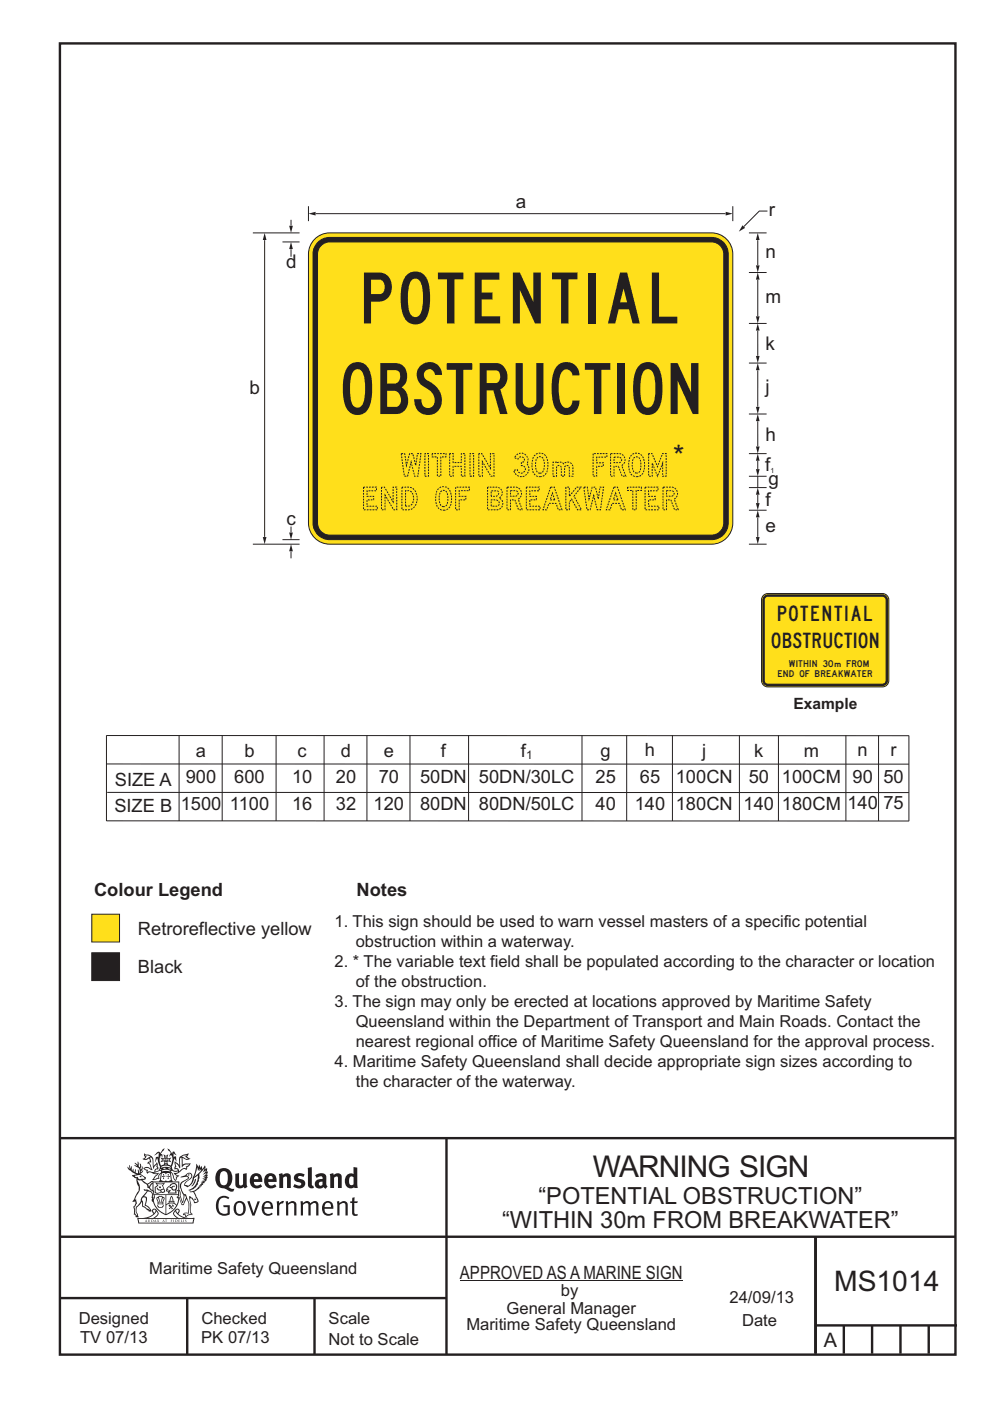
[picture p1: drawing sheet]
<svg xmlns="http://www.w3.org/2000/svg" width="210mm" height="297mm" viewBox="0 0 210 297" stroke-linecap="round" stroke-linejoin="round" font-family="sans-serif">
<g fill="none" stroke="#231f20" stroke-width=".51">
<path d="M12.7 9.2h190v278h-190zM12.7 241.3h189.9M94.7 241.4v45.8M12.7 275.2h82M12.7 262.2h190.1M39.7 275.2v12M66.7 275.2v12M173 262.2v24.8M173 281h30M179 281v6M185 281v6M191 281v6"/>
<path d="M197 281v6"/>
</g>
<g fill="#231f20">
<path d="M47 248.5a2.55 2.55 0 0 0 0 2.7l.3 .1a.81 .81 0 0 0 1-.9v-.6a1.04 1.04 0 0 0-1.1-1.5zM46.3 248.1a1.82 1.82 0 0 1 2.1-.2 1.82 1.82 0 0 1 .9 1.9 2.29 2.29 0 0 1-.8 1.9l.7 .3h.5l-.2 .6a2.87 2.87 0 0 1-2-.7 2.12 2.12 0 0 1-1.7-3.1z" fill-rule="evenodd"/>
<path d="M49.9 248.9l.8-.2v2a.46 .46 0 0 0 .2 .6 .46 .46 0 0 0 .7-.2v-2.2l.7-.2v2.4l.2 .5-.6 .4-.2-.3a1.02 1.02 0 0 1-1.2 .2 1.02 1.02 0 0 1-.6-1.1z" fill-rule="evenodd"/>
<path d="M54 249.5l-.1 .5h.9a.49 .49 0 0 0-.2-.6 .49 .49 0 0 0-.6 .1zM53.4 249.2a1.34 1.34 0 0 1 1.6-.3 1.34 1.34 0 0 1 .6 1.5v.2h-1.7a.77 .77 0 0 0 .5 .8 .77 .77 0 0 0 .9-.3l.3 .4a1.59 1.59 0 0 1-2.1 .2 1.59 1.59 0 0 1-.4-2z" fill-rule="evenodd"/>
<path d="M57 249.5l-.1 .5h.9a.49 .49 0 0 0-.2-.6 .49 .49 0 0 0-.6 .1zM56.4 249.2a1.34 1.34 0 0 1 1.6-.3 1.34 1.34 0 0 1 .7 1.5v.2h-1.8a.77 .77 0 0 0 .5 .8 .77 .77 0 0 0 .9-.3l.3 .4a1.59 1.59 0 0 1-2 .2 1.59 1.59 0 0 1-.5-2z" fill-rule="evenodd"/>
<path d="M59.1 248.9l.8-.2 .1 .4a.95 .95 0 0 1 1-.3 .95 .95 0 0 1 .7 .8v2.3h-.8v-2.3a.46 .46 0 0 0-.8 .1v2.2h-.9z" fill-rule="evenodd"/>
<path d="M62.5 249.1a1.75 1.75 0 0 1 2.1-.1l-.2 .5-.6-.2a.43 .43 0 0 0-.6 .3l.4 .3a1.04 1.04 0 0 1 1.2 1.2 1.04 1.04 0 0 1-1.4 .9l-1.2-.4 .3-.6 1 .4 .4-.4a.88 .88 0 0 0-1-.5l-.4-.2-.1-.4z" fill-rule="evenodd"/>
<path d="M65.3 247.6l.8-.2 .1 3.8 .2 .2 .2 .5a.88 .88 0 0 1-1-.1 .88 .88 0 0 1-.3-1z" fill-rule="evenodd"/>
<path d="M67.8 250.6a.43 .43 0 0 0-.1 .7 .43 .43 0 0 0 .7-.1v-.7zM66.8 249.2a1.7 1.7 0 0 1 2.4 .1v1.8l.3 .4-.4 .5-.5-.3a1.03 1.03 0 0 1-1.7-.2 1.03 1.03 0 0 1 .8-1.5h.7v-.4a.8 .8 0 0 0-1.2 .1z" fill-rule="evenodd"/>
<path d="M69.9 248.9l.8-.2 .1 .4a.95 .95 0 0 1 1-.3 .95 .95 0 0 1 .7 .8v2.3h-.8v-2.3a.46 .46 0 0 0-.8 .1v2.2h-.8z" fill-rule="evenodd"/>
<path d="M74.3 249.5a1.48 1.48 0 0 0 0 1.7l.4 .1 .3-.2v-1.5l-.3-.2zM75 247.4l.8 .2 .1 4.3h-.7l-.1-.2a1.26 1.26 0 0 1-1.4 0 1.26 1.26 0 0 1-.6-1.3 1.29 1.29 0 0 1 .5-1.3 1.29 1.29 0 0 1 1.4-.2z" fill-rule="evenodd"/>
<path d="M46.4 253.9a1.72 1.72 0 0 1 2.2 0l-.2 .3a1.24 1.24 0 0 0-1.4-.1 1.24 1.24 0 0 0-.7 1.3 1.49 1.49 0 0 0 1.3 2l.7-.2v-1.3h-.9l-.1-.4h1.4v2a1.93 1.93 0 0 1-2.2-.1 1.93 1.93 0 0 1-.7-2.2l.2-.7z" fill-rule="evenodd"/>
<path d="M50.3 255.2a1.65 1.65 0 0 0 .3 2.2 .99 .99 0 0 0 1-1.5 .78 .78 0 0 0-.4-.8 .78 .78 0 0 0-.9 .1zM50 254.9a1.33 1.33 0 0 1 1.6-.1 1.33 1.33 0 0 1 .5 1.5 1.31 1.31 0 0 1-1.3 1.5 1.31 1.31 0 0 1-1.3-1.6l.1-.5z" fill-rule="evenodd"/>
<path d="M52.5 254.7l.4-.1 .9 2.6 .8-2.5h.5l-1.1 3h-.5z" fill-rule="evenodd"/>
<path d="M56.2 255.2l-.2 .7h1.4a.7 .7 0 0 0-.3-.8 .7 .7 0 0 0-.9 .1zM55.9 255a1.22 1.22 0 0 1 1.5-.2 1.22 1.22 0 0 1 .5 1.5h-1.9a.93 .93 0 0 0 .5 1 .93 .93 0 0 0 1.2-.2l.1 .3a1.43 1.43 0 0 1-1.7 .1 1.43 1.43 0 0 1-.6-1.7z" fill-rule="evenodd"/>
<path d="M58.7 254.8l.4-.2 .1 .5 .4-.3 .6-.2-.2 .6a.66 .66 0 0 0-.8 .6v1.9h-.4z" fill-rule="evenodd"/>
<path d="M60.6 254.8l.4-.2 .1 .5a.94 .94 0 0 1 1-.4 .94 .94 0 0 1 .8 .7v2.3h-.5l-.1-2.5a.81 .81 0 0 0-1.2 .3v2.2h-.4z" fill-rule="evenodd"/>
<path d="M63.7 254.7l.5-.1 .1 .5 .4-.3a.78 .78 0 0 1 1.1 .3 .9 .9 0 0 1 1-.5 .9 .9 0 0 1 .7 .8v2.3h-.4l-.1-2.5a.67 .67 0 0 0-1.1 .3v2.2h-.5v-2.4l-.4-.2-.7 .4v2.2h-.5z" fill-rule="evenodd"/>
<path d="M69 255.2l-.2 .7h1.4a.7 .7 0 0 0-.3-.8 .7 .7 0 0 0-.9 .1zM68.7 255a1.22 1.22 0 0 1 1.5-.2 1.22 1.22 0 0 1 .5 1.5h-1.9a.93 .93 0 0 0 .5 1 .93 .93 0 0 0 1.2-.2l.1 .3a1.44 1.44 0 0 1-1.7 .1 1.44 1.44 0 0 1-.6-1.7z" fill-rule="evenodd"/>
<path d="M71.4 254.8l.5-.2 .1 .5a.94 .94 0 0 1 1-.4 .94 .94 0 0 1 .7 .7v2.3h-.4l-.1-2.5a.81 .81 0 0 0-1.2 .3v2.2h-.5z" fill-rule="evenodd"/>
<path d="M74.7 254l.5-.2v.9h.7l-.1 .4h-.7l.1 2.2 .1 .1h.5l.1 .3a.75 .75 0 0 1-1.2-.6v-2h-.4v-.4h.4z" fill-rule="evenodd"/>
<path d="M30.8 244.9l1.1 .3-.9 .5h-.4l.5-.5zM31.8 245.5l.2-.1a2.44 2.44 0 0 1 .4 2l.1 .4 .7-1-.1 .6 .3 .3a.57 .57 0 0 0-.6 .8l-1-.2-.5 .2 .1-.5-.7-.2 .6-.2 1 .5 .1-.1-.6-1.3-.2-.1 .5-.1zM30.7 244.5l-.2 .4 .3 .4-.6 .4a1.04 1.04 0 0 0 1.4-.1l.2 .7h-.4l-.2 .4a.94 .94 0 0 1 .9 1.1l-.2-.1a1.16 1.16 0 0 0-1.5-.1l.3 .4 .4 .2 .1 .5 .2 .2v-.2a.94 .94 0 0 1 1.1 .2h.9l-1.2 1.2a1.13 1.13 0 0 0 1.2-.2l.4-.1-.1-.4 .5-.7a.83 .83 0 0 0-.6 1.1l-.3-.1-.7 .3 1.1-1.4-.5 .2-.5-.1 1.3-.5-.2-.2-.8 .4v-.3l.2-.2 .3 .1 .1-.3-.2-.4v-.6l-.2-.3-.6 .9v-.7a1.42 1.42 0 0 0-1.7-1.8z" fill-rule="evenodd"/>
<path d="M38.5 245.3l.5-.3 .7-.1-.6 .3 .8 .5h-.3zM38.3 245.5h.2l.1 2a1.69 1.69 0 0 1 1.5-.7l-.7 .5 .1 .5a1.1 1.1 0 0 0-1.5 .6l-.1-.5-.2-.2h-.5l.2-.4-.2-.7a1.42 1.42 0 0 1 .8 1.1l.2-.1zM37.1 246.2l.1 1-.2 .3v.5l.6-.1 .1 .2a.96 .96 0 0 1-1.1-.1l-.1 .1a1.06 1.06 0 0 0 1.3 .2v.1a.72 .72 0 0 1-1 .2l.3 .5 .6 .3-.4 .1-.1 .7-.3-.4-.3-1.1-.4-.4 .4 .9a1.54 1.54 0 0 0 .6 1.2l.2-.3a.58 .58 0 0 1 .5-.7l.1-.2h-.3l-.4-.3 .9-.5a.93 .93 0 0 1 1.1-.5l.1 .2 .2-.1 .1-.5a.99 .99 0 0 0 .7-.9l-1.3 .1-.4 .3v-1.5l.9 .4 .8-.3h-.3l-.5-.4 .4-.7-.7 .2a1.46 1.46 0 0 0-1.3 2.1v.4l-.2-.4z" fill-rule="evenodd"/>
<path d="M35.6 248.9l.2 .1-.1 .4h.3l-.3 .1v.5l-.1-.6h-.3l.3-.1z" fill-rule="evenodd"/>
<path d="M34.6 248.9l.2 .1-.1 .3 .4 .1h-.4v.6l-.1-.5-.3-.1h.3z" fill-rule="evenodd"/>
<path d="M34.3 248.8a.57 .57 0 0 1 .9 .2 .57 .57 0 0 1 .9-.2l.2 1.4-.2 .1a.57 .57 0 0 1-.9-.1 .69 .69 0 0 1-1.1 0zM34.2 248.1l-.3 2.1-.2 .4h2.9l-.1-.4-.3-2.1h-.2v.3l-.8-.1-.9 .1 .1-.3z" fill-rule="evenodd"/>
<path d="M34.2 252.4a.3 .3 0 0 0 .6 0 .3 .3 0 0 0-.6 0zM33.3 251l.3 .3-.3 .3a.79 .79 0 0 0 0 1.3l.8-.2-.1-.3a.55 .55 0 0 1-.7-.6h.1l.1 .3 .4 .1 .8-.2-.4-.7 .4-.3-.7 .1zM33 250.7l1.1 .2 .9-.2-.4 .7 .4 1.1a.56 .56 0 0 1-.8 .3l-.2 .1a.73 .73 0 0 1-.9 .1 .73 .73 0 0 1-.3-.9v-.4l.5-.4z" fill-rule="evenodd"/>
<path d="M35.6 251.9l.7-.5a.58 .58 0 0 1 1-.1 .58 .58 0 0 1-.5 .9l-.2-.3a.43 .43 0 0 1 .6-.3v-.1a.57 .57 0 0 0-.8 .2l-.2-.1-.3 .2 .4 .1a.55 .55 0 0 0 .9 .5v.5h-1.3l.3-.4-.1-.2-.6 .1 .2-.2-.2-.1zM35.4 251.8l-.1 .2a.39 .39 0 0 0 .2 .7l.3-.1-.2 .5h1.9l-.1-.8a.86 .86 0 0 0-.1-1.4 .86 .86 0 0 0-1.3 .4z" fill-rule="evenodd"/>
<path d="M36 254.8h.8v.2h-.8zM36.4 253.8l.2 .8h-.4zM36.4 253.5l-.3 .5-.1 .6h-.2v.4l-.7 .4 .1 .2a1.48 1.48 0 0 1 2.2 .1l.2-.1-.6-.5v-.5h-.2l-.1-.6z" fill-rule="evenodd"/>
<path d="M35.8 255.4l.3 .1 .2 .3 .3-.2-.2-.2a.38 .38 0 0 1 .4 .5l-.1-.2-.3 .3 .3 .2-.3 .2-.1-.3-.4 .3-.1-.2 .4-.3-.2-.1-.1 .1z" fill-rule="evenodd"/>
<path d="M34.5 254h.2v.2l-.3 .6h-.1zM33.6 255.3h.9v.2a.55 .55 0 0 1-.8 .4v-.2h-.2zM33.4 254h.2l.2 .8h-.2zM33.6 255h.8l.1 .1-.8 .1zM33.8 253.7h.5l-.2 1.1h-.2zM33.3 253.8l-.1 .3 .3 1.2a.48 .48 0 0 0-.1 .5 .48 .48 0 0 0 .4 .3l.6-.1a.49 .49 0 0 0 .2-.7l.3-1.2-.1-.3a1.42 1.42 0 0 0-1.5 0z" fill-rule="evenodd"/>
<path d="M33.6 251.6h.5l.1 .3h-.4z" fill-rule="evenodd"/>
<path d="M41.3 250.1l.3-.2-.2 .9-.6 .7h-.2l.5-.7z" fill-rule="evenodd"/>
<path d="M39.7 249l.3-.2 .5 .2a.88 .88 0 0 1-.6 1.1 1.22 1.22 0 0 0-.8 1.3l.5 .2a.72 .72 0 0 0 .9-.4l.5-.8 .2-.6 .8-.6v.3a2.85 2.85 0 0 1-2 2.8l.1 .1a2.13 2.13 0 0 0 1.9-1.5l-.1-.2a2.01 2.01 0 0 0 .3-1.8l1.2-1.3-.4 1 .7-.5-.7 1 .8-.4-.8 .8 .7-.1-.9 .5 .8-.1-.8 .4h.7l-.8 .3 .3 .2h-.4l.2 .4-.4-.1 .2 .3h-.4l.1 .3h-.1a2.16 2.16 0 0 1-2 1l.1 .2h.4a.76 .76 0 0 1 .7 .7l.5 1.2-.6 .2a1.45 1.45 0 0 0-1.2-1.3l.3 1.8-.1 1.9 .4 .2a1.07 1.07 0 0 0-1.2 .4v-.3l-.5-.2a.87 .87 0 0 1 1-.1l.1-.7a4.4 4.4 0 0 0-.6-3.1l-.1-.3h-.2a2.16 2.16 0 0 1-.7-2.2l.3-.3 1.2-.8a.55 .55 0 0 0-.4-.7zM37.8 252.4a.76 .76 0 0 1 .3 1.1l.6 1.6 .4-1.7 .2 .1a.61 .61 0 0 1-.1 .9l-.3 .9h-.2l-.7-1.6-.3 .1a1.18 1.18 0 0 0 .1-1.4zM41.8 247.5l.2 .8 .3-.6v.6l.3-.5a1.9 1.9 0 0 1-1.1 1.4l-.3 .3zM38.2 249.6l1.4-.1 .2 .1v.3l-.5 .3a1.26 1.26 0 0 0-1 1.9l.2 .7a1.84 1.84 0 0 1 .2 2l-.4-1.3a.96 .96 0 0 0-.4-1.3l-.4 .3a.78 .78 0 0 1-.1 1.3l.2 .2h.4l.4 1.1a.38 .38 0 0 0 .2 .4 .38 .38 0 0 0 .4-.1l.6-1.2a2.94 2.94 0 0 1 .3 2.5v.5l-.8-.1-.3 .4v.2l.4-.1 .1 .4 .2 .1a1.02 1.02 0 0 1 1.3-.5l-.1-.4-.3-.1 .2-1.7-.3-1.4 .1 .1a1.14 1.14 0 0 1 .7 .9 .63 .63 0 0 0 .9-.2 .63 .63 0 0 0-.2-.8l-.6-1.3 .9-.6 .2-.3 .2-.1v-.2h.3l-.1-.3h.4l-.1-.3 .5-.1-.2-.2 .5-.4 .1-.2-.3 .1 .5-.6-.3 .1 .3-.6-.4 .1 .4-.5v-.3l-.3 .2 .1-.6v-.3l-.4 .3-.1-.8-.5 .8-.2-.7-.2 .5-.3-.8-.1 .6-.5-.8-.1 1.4-.7 1.9a1.81 1.81 0 0 1-.9 1.4l-.6-.2a1.75 1.75 0 0 1 1.1-1.2 .75 .75 0 0 0 .1-1.3 .75 .75 0 0 0-1.2 .5z" fill-rule="evenodd"/>
<path d="M41.2 254.2l.3-.1 .1 .3h-.4z" fill-rule="evenodd"/>
<path d="M29.4 258.4h11.6l-.2 .8h-11.3zM31.3 258.2l.5-.1a2.48 2.48 0 0 0 1.4-1.3l.2 .6-.5 .5-.4 .3zM32.5 256.6l.3-.2 .2 .2-.3 .6zM37.2 256.8a2.65 2.65 0 0 0 1.8 1.4h-1.1l-.5-.3-.5-.5zM37.4 256.6l.2-.2 .3 .2-.3 .6zM29.2 258.2l.1 1.2h11.7l.3-1.1-.2-.1a4.1 4.1 0 0 1-3.3-.9l.3-.4-.1-.5a1.06 1.06 0 0 0-1.3 .9l.2 .4 .6 .5h-4.7l.3-.1a.84 .84 0 0 0 .6-.7 .84 .84 0 0 0-.5-.9l-.3-.2-.5 .1-.1 .5 .3 .4a4.2 4.2 0 0 1-3.4 .9z" fill-rule="evenodd"/>
<path d="M31 258.7l.1 .2h-.2zM31 258.6l-.3 .5 .4-.1 .2 .1z" fill-rule="evenodd"/>
<path d="M31.3 258.6h.2v.4a.25 .25 0 0 0 .3-.1 .25 .25 0 0 0-.1-.3h.1a.29 .29 0 0 1 0 .4 .29 .29 0 0 1-.4 0 .29 .29 0 0 1 0-.4z" fill-rule="evenodd"/>
<path d="M32.2 258.6a.22 .22 0 0 1 .3 .2 .22 .22 0 0 1-.3 .2zM32 258.6v.5a.33 .33 0 0 0 .5-.1 .33 .33 0 0 0 0-.4 .33 .33 0 0 0-.5 0z" fill-rule="evenodd"/>
<path d="M32.9 258.7l.1 .2h-.2zM32.9 258.6l-.2 .5 .3-.1 .2 .1z" fill-rule="evenodd"/>
<path d="M33.3 258.6h.2v.2l.3-.2-.2 .2 .2 .3-.3-.2-.1 .2h-.1l.2-.3z" fill-rule="evenodd"/>
<path d="M34.7 258.7l.1 .2h-.2zM34.7 258.6l-.3 .5 .4-.1 .2 .1z" fill-rule="evenodd"/>
<path d="M35 258.6h.4h-.1v.5h-.2l.1-.5z" fill-rule="evenodd"/>
<path d="M36.2 258.6h.3h-.2v.2h.2h-.2l.1 .3h-.2z" fill-rule="evenodd"/>
<path d="M36.7 258.6h.2v.5h-.2z" fill-rule="evenodd"/>
<path d="M37.3 258.6a.22 .22 0 0 1 .3 .2 .22 .22 0 0 1-.3 .2zM37.1 258.6v.5a.33 .33 0 0 0 .5-.1 .33 .33 0 0 0 0-.4 .33 .33 0 0 0-.5 0z" fill-rule="evenodd"/>
<path d="M37.8 258.6h.3h-.1v.2h.1h-.1v.2l.1 .1h-.3z" fill-rule="evenodd"/>
<path d="M38.3 258.6h.3l-.1 .4 .2 .1h-.4z" fill-rule="evenodd"/>
<path d="M38.9 258.6h.2v.5h-.2z" fill-rule="evenodd"/>
<path d="M39.3 258.6h.2l-.2 .1 .2 .2-.1 .2h-.1v-.2l.2 .1z" fill-rule="evenodd"/>
<path d="M34.2 247.4a1.51 1.51 0 0 1 2 .2 2.67 2.67 0 0 0-2.1 0zM35.7 247.6l.4 .2 .1 .2-.4-.1zM34.6 247.7l.4-.1 .2 .2h-.4zM34 247.9l.3 .1-.3 .1zM34.9 246.9l.3-.2 .2 .2zM34.9 245.7h.2v.4h-.2zM35 245.1l.2 .2 .2-.2-.1 .4h-.2zM35.1 246.3h.2l.1 .4-.2-.2-.2 .2zM35.3 245.7h.2v.4h-.2zM34.4 245.7l.3 .1v.2l-.3 .1 .2-.2zM35.7 245.8l.3-.1-.2 .2 .2 .2-.4-.1zM32.7 244.9l1-.5-.1 1-.2-.1-.4 .1-.2 1.1 .5-1 .2 .9a1.84 1.84 0 0 1 .3 1.7l.4 .1a2.48 2.48 0 0 1 2.2 .1l.2-.3-.2-.7 .7-1.7 .4 .6-.2-1-.2-.1-.2 .3v-.9l.6 .4-.6-.7h-.3l-.1 .4-.5-.8-.5-.3 .2 .4 .5 .6-.4 .7 .4-.3a2.06 2.06 0 0 1 0 2.2l-.6-.2-.1-.6 .1-.1 .8 .2-.4-.5 .4-.5-.7 .2-.2-.2 .2-.7-.5 .4-.5-.4 .2 .7-.2 .2-.7-.2 .4 .5-.4 .5 .7-.2 .2 .1-.2 .6-.5 .2a2.02 2.02 0 0 1 0-2.2l.3 .5-.1-.6-.3-.1 .8-1.2-.5 .3-.4 .7-.2-.3a.8 .8 0 0 0-.8 .5z" fill-rule="evenodd"/>
<path d="M29.2 250.1l.3 .2a.61 .61 0 0 1 .8 .3l.3 .2a.8 .8 0 0 1 .6 1l.4 .1 .5 .6a1 1 0 0 1 .5 1l-.1 .7v-.5h-.1a.96 .96 0 0 0-.8-1.3l-.3-.2h-.6l-.1-.1-.2 .1 .2 .3h.5l-1.1 1.4-.2 .9-.4 .6a1.33 1.33 0 0 0-.5 1.8l.2 .5a1.26 1.26 0 0 1-.5-1.4l-.1-.4a1.56 1.56 0 0 0 .4-1.7l-.3 .2 .2-.5a3.2 3.2 0 0 0 .7-3zM30.4 253.9h.4a2.06 2.06 0 0 1-.1 1.6l.7 .5 .4 .5-.6-.2-.8-.6-.1-.9a.51 .51 0 0 1 .1-.9zM28.6 249.3a1.52 1.52 0 0 1 2.1 .6l-1.1 .1-.2-.1-.2-.4-.4 .1zM27.5 247v.8l-.3-.4-.2 .1a3.1 3.1 0 0 0 2 1.5l-1 .1 .5 .6 .5 .1v1.1a1.84 1.84 0 0 1-.2 2.5l-.4 .9-.4 .4 .3 .1 .4-.1 .1 .4-.2 .5-.3 .2 .1 1.8 .2-.1 .2 .6h.2l.4-.1-.1-.5a1.3 1.3 0 0 1-.1-1.6l.8-1.1 .2 1.1 .6 .2 .4 .6 .2-.2 .2 .4 .5-.1a1.85 1.85 0 0 0-1.2-1.3l.1-.3a1.39 1.39 0 0 0 0-1.5h-.5l.5-.6a.66 .66 0 0 1 .9-.4 .66 .66 0 0 1 .3 .9l-.1 .4h.2v.1l-.2 .3 .2 .5 .2-.3a2.24 2.24 0 0 0 .1-2.2 .73 .73 0 0 1-.7-.6 .73 .73 0 0 1 .5-.8l.1-.2a.94 .94 0 0 0-.9 .8 .48 .48 0 0 1-.1-.5 .48 .48 0 0 1 .5-.3l.5-.3a.51 .51 0 0 0-.8 .2l-.5 .3-1-.8 .6-.1 .1-.5-1.1-.7 .5-.4v-.4l-.5 .5 .1-.2a.69 .69 0 0 0 .2-1.1v.5l-.3 .2 .1-1.1-.3-.2 .1 .6-.1 .2-.4-1.2v.6l-.7-.3 .6 .6-.6-.2 .2 .3a1 1 0 0 1 .8 1.5l-.2-.8v.8l-.5-.2-.1-.7-.2 .6-.2-.1v-.6l-.2 .4-.2-.2 .1-.7-.2 .5z" fill-rule="evenodd"/>
<path d="M29.5 249.5l.3-.2 .3 .3z" fill-rule="evenodd"/>
<path d="M32.4 250.5h5.6v2l-.2-.1v-1.7h-5.2v2.5h5.2v-.8l.1 .2-.1 1.1v-.3h-2.5v4a4.1 4.1 0 0 0 2.6-3.6l.1-.1a4 4 0 0 1-2.8 3.9 4.2 4.2 0 0 1-2.8-4.7l.1 1.3 .1-.1a3.8 3.8 0 0 0 2.5 3.3v-4h-2.5l-.2-.9z" fill-rule="evenodd"/>
<circle cx="40" cy="249.1" r=".17"/>
</g>
<g fill="none" stroke="#231f20" stroke-width=".21">
<path d="M22.6 155.9v18.2M22.6 155.9l170.2 .1M38 155.9v18.2M47.1 155.9v18.2M58.6 155.9v18.2M68.7 155.9v18.2M77.8 155.9v18.2M87 155.9v18.2M99.4 155.9v18.2M123.4 155.9v18.2M132.9 155.9v18.2M142.6 155.9v18.2"/>
<path d="M156.8 155.9v18.2M165.1 155.9v18.2M179.4 155.9v18.2M186.3 155.9v18.2M192.8 155.9v18.2M22.6 174l170.2 .1M22.6 162h170.2M22.7 168h170.1"/>
</g>
<path d="M19.5 193.8h5.9v5.9h-5.9z" fill-rule="evenodd" fill="#ffdf1b" stroke="#231f20" stroke-width=".21"/>
<path d="M19.5 202h5.9v5.9h-5.9z" fill-rule="evenodd" fill="#231f20" stroke="#231f20" stroke-width=".21"/>
<path d="M67 45.3h86.9" fill="none" stroke="#231f20" stroke-width=".21"/>
<g fill="#231f20">
<path d="M65.4 45.3l1.5-.4v.8z"/>
<path d="M153.9 44.9l1.5 .4-1.5 .4z"/>
</g>
<path d="M162.8 44.7h-1.8l-3.2 3.3" fill="none" stroke="#231f20" stroke-width=".21"/>
<path d="M157.5 47.8l.5 .5-1.3 .8z" fill="#231f20"/>
<path d="M155.4 43.7v3.2" fill="none" stroke="#231f20" stroke-width=".21"/>
<path d="M134.8 83.3l.3 1.2a4.2 4.2 0 0 0 1.7 2.5l5 1.4-.4 .1a3.8 3.8 0 0 1-3.1-.2 5.4 5.4 0 0 0-2.7 .4h-.8l.2 .5a3.9 3.9 0 0 0 2.4-.4h.5a6.8 6.8 0 0 0 3 .4l.5-.1a2.67 2.67 0 0 1 2.6 0l1.1 .2 .4-.3v-.3h-.5l-2.6-2.1 .5-.9 1.1 .3a1.49 1.49 0 0 0 1.7-.2l.1-2.9a.75 .75 0 0 0-.7-.7h-3.9l-.4 .2v.3l.3 .3h3.2v2.1l-1.8-.3-.8 1.2-1.6-1.3-2.3-.6-.8-.8 3.2-.4a.33 .33 0 0 0 .4-.2 .33 .33 0 0 0-.3-.4 18 18 0 0 0-5.5 1zM134.8 89.8a5.2 5.2 0 0 0 2.6-.5h.6a5 5 0 0 0 4.3 0l.9 .1a4.3 4.3 0 0 0 2.3 .4l-.2 .4a3.9 3.9 0 0 1-2.4-.3h-.7l-1.3 .4a5.7 5.7 0 0 1-3-.4h-.5a3.9 3.9 0 0 1-2.4 .3zM144.3 81.2a.8 .8 0 0 1 1.6 0 .8 .8 0 0 1-1.6 0z" fill-rule="evenodd" fill="#231f20" stroke="#231f20" stroke-width=".21"/>
<g fill="#231f20">
<path d="M104 87.7a8.6 8.6 0 0 0 4.1-.6 8.6 8.6 0 0 1 3.5 .7 7.1 7.1 0 0 0 3.9-.7 7.8 7.8 0 0 1 3.8 .7l1.5-.1a.77 .77 0 0 1-.6 .9l-1.9-.3a4.2 4.2 0 0 0-4.1 .1l-.6 .2a9.4 9.4 0 0 1-4.7-.7l-1.4 .2a4.9 4.9 0 0 1-3.1 .4l-.3-.2zM104 89.4a8.6 8.6 0 0 0 4.1-.6 8.6 8.6 0 0 1 3.5 .6 7.1 7.1 0 0 0 3.9-.6 7.8 7.8 0 0 1 3.8 .6h1.5a.77 .77 0 0 1-.6 .9l-1.9-.3a4.2 4.2 0 0 0-4.1 .1l-.6 .2a9.4 9.4 0 0 1-4.7-.7l-1.4 .1a4.9 4.9 0 0 1-3.1 .5l-.3-.3zM104.4 83.9a1.71 1.71 0 0 1 3.4 0 1.71 1.71 0 0 1-3.4 0zM112.1 80.6l-3.4 3.5a5.6 5.6 0 0 1-1.6 2.3 6.2 6.2 0 0 1 4.2 .5 7.8 7.8 0 0 0 4.4-.7h.3l-3.7-1.8 .1 .2-.9-.9 1.5-1.5h4.1a.89 .89 0 0 0 .9-.9 .89 .89 0 0 0-.9-.9h-4.5z" fill-rule="evenodd"/>
<path d="M77.1 83.1l5.8-.1 .2 .1-.3 .7h-5.6zM73.1 83.8l2.5 2.7a5.7 5.7 0 0 1 5.2 0 6.5 6.5 0 0 0 4.6-.5l1.1-.1 1.9 .4a5.3 5.3 0 0 0 2.9 .3l-.7-2.8h-1.1l-.3-1.4h-.7l-1.4-1.4 1.4-.1 .1-.4-.2-.1h-4.8l-2 2h-5l-.3 .3 .2 1.1zM83.7 81.1l2.5-.1 1.4 1.4h-5.2zM73.4 87.6a9 9 0 0 0 4.1-.7h1.2a10.3 10.3 0 0 0 4.7 .7l.6-.2a5.6 5.6 0 0 1 5.1 .1l1.4 .2 .8-.1a.84 .84 0 0 1-.6 .9l-1.2-.1-1.3-.3a4.6 4.6 0 0 0-4.1 .2l-.6 .2a9 9 0 0 1-4.8-.8h-1l-1.9 .6a2.13 2.13 0 0 1-2.3-.2zM73.4 89.4a9 9 0 0 0 4.1-.7h1.2a10.3 10.3 0 0 0 4.7 .7l.6-.2a5.6 5.6 0 0 1 5.1 .1l1.4 .2 .8-.1a.84 .84 0 0 1-.6 .9l-1.2-.1-1.3-.3a4.6 4.6 0 0 0-4.1 .2l-.6 .2a9 9 0 0 1-4.8-.8h-1l-1.9 .6a2.13 2.13 0 0 1-2.3-.2z" fill-rule="evenodd"/>
</g>
<path d="M66.5 51a4.5 4.5 0 0 1 3.4-1.6h81a4.5 4.5 0 0 1 4.5 4.5v57a4.5 4.5 0 0 1-4.5 4.5h-81a4.5 4.5 0 0 1-4.5-4.5v-57a4.5 4.5 0 0 1 1.1-2.9z" fill-rule="evenodd" fill="#ffdf1b" stroke="#231f20" stroke-width=".21"/>
<path d="M67.4 51.4a3.5 3.5 0 0 1 2.5-1.1h81a3.6 3.6 0 0 1 3.6 3.6v57a3.6 3.6 0 0 1-3.6 3.5h-81a3.6 3.6 0 0 1-3.5-3.5v-57a3.5 3.5 0 0 1 1-2.5z" fill-rule="evenodd" fill="#231f20" stroke="#231f20" stroke-width=".21"/>
<path d="M68.3 51.9l1-.5 .6-.1h81a2.59 2.59 0 0 1 2.6 2.6v57a2.59 2.59 0 0 1-2.6 2.6h-81a2.59 2.59 0 0 1-2.6-2.6v-57a2.58 2.58 0 0 1 1-2z" fill-rule="evenodd" fill="#ffdf1b" stroke="#231f20" stroke-width=".21"/>
<path d="M158.8 49.4h3.8M160.7 50.9v5.3" fill="none" stroke="#231f20" stroke-width=".21"/>
<g fill="#231f20">
<path d="M160.3 56.3h.8l-.4 1.5z"/>
<path d="M160.7 49.4l.4 1.5h-.8z"/>
</g>
<path d="M158.8 57.8h3.8M160.7 59.3v7.7" fill="none" stroke="#231f20" stroke-width=".21"/>
<g fill="#231f20">
<path d="M160.7 57.8l.4 1.5h-.8z"/>
<path d="M160.3 67.1h.8l-.4 1.5z"/>
</g>
<path d="M158.8 68.6h3.8M160.7 78.5v7.7" fill="none" stroke="#231f20" stroke-width=".21"/>
<g fill="#231f20">
<path d="M160.7 77l.4 1.5h-.8z"/>
<path d="M160.3 86.3h.8l-.4 1.5z"/>
</g>
<path d="M158.8 77h3.8M160.7 70.1v5.3M158.8 87.8h3.8" fill="none" stroke="#231f20" stroke-width=".21"/>
<g fill="#231f20">
<path d="M160.3 75.5h.8l-.4 1.5z"/>
<path d="M160.7 68.6l.4 1.5h-.8z"/>
</g>
<path d="M160.7 89.3v5.3" fill="none" stroke="#231f20" stroke-width=".21"/>
<g fill="#231f20">
<path d="M160.3 94.7h.8l-.4 1.5z"/>
<path d="M160.7 87.8l.4 1.5h-.8z"/>
</g>
<path d="M158.8 115.4h3.8M160.7 109.7v4.1" fill="none" stroke="#231f20" stroke-width=".21"/>
<g fill="#231f20">
<path d="M160.7 108.2l.4 1.5h-.8z"/>
<path d="M160.3 113.9h.8l-.4 1.5z"/>
</g>
<path d="M158.8 101h3.8M158.8 108.2h3.8M160.7 104.9v1.7" fill="none" stroke="#231f20" stroke-width=".21"/>
<g fill="#231f20">
<path d="M160.3 106.7h.8l-.4 1.5z"/>
<path d="M160.7 103.4l.4 1.5h-.8z"/>
</g>
<path d="M160.7 97.7v1.7" fill="none" stroke="#231f20" stroke-width=".21"/>
<g fill="#231f20">
<path d="M160.3 99.5h.8l-.4 1.5z"/>
<path d="M160.7 96.2l.4 1.5h-.8z"/>
</g>
<path d="M53.6 49.4h9.9M59.9 51.3h3.6M61.7 46.6v1.2M65.4 43.7v3.2M158.8 96.2h3.8M158.8 103.4h3.8" fill="none" stroke="#231f20" stroke-width=".21"/>
<path d="M61.3 47.9h.8l-.4 1.5z" fill="#231f20"/>
<path d="M61.7 52.8v1.6" fill="none" stroke="#231f20" stroke-width=".21"/>
<path d="M61.7 51.3l.4 1.5h-.8z" fill="#231f20"/>
<path d="M56.1 50.9v62.9" fill="none" stroke="#231f20" stroke-width=".21"/>
<g fill="#231f20">
<path d="M56.1 49.4l.4 1.5h-.8z"/>
<path d="M55.7 113.9h.8l-.4 1.5z"/>
</g>
<path d="M53.6 115.4h9.9M59.9 114.4h3.6M61.7 111.6v1.3" fill="none" stroke="#231f20" stroke-width=".21"/>
<path d="M61.3 112.9h.8l-.4 1.5z" fill="#231f20"/>
<path d="M61.7 116.9v1.5" fill="none" stroke="#231f20" stroke-width=".21"/>
<path d="M61.7 115.4l.4 1.5h-.8z" fill="#231f20"/>
<path d="M160.7 101v2.4" fill="none" stroke="#231f20" stroke-width=".21"/>
<path d="M182.3 136l.4 1 1.7 .5-.4 .1a2.08 2.08 0 0 0-1.6 .1h.8l.7 .1 .8-.1 .8 .1v-.2l-.9-.6 .2-.3 .5 .2 .3-.1v-.9l-.1-.2h-1.3v.2h1v.7l-.6-.1-.2 .3-1.4-.8 1-.1v-.2zM182.3 138l.9-.2 .7 .2a2 2 0 0 1 1.6 .1l-.8-.1-.8 .1-.7-.1-.8 .1zM185.2 135.4a.23 .23 0 0 1 .4 0 .23 .23 0 0 1-.4 0z" fill-rule="evenodd" fill="#231f20" stroke="#231f20" stroke-width=".21"/>
<g fill="#231f20">
<path d="M173.1 137.3l1.3-.2 1.1 .3a3.6 3.6 0 0 1 2.6 0v.1a1.26 1.26 0 0 1-1.3-.1l-.8 .2h-.9a1.69 1.69 0 0 0-1.6 0h-.3zM173.1 137.8l1.3-.2 1.1 .3a3.6 3.6 0 0 1 2.6 0v.1a1.26 1.26 0 0 1-1.3-.1l-.8 .2h-.9a1.69 1.69 0 0 0-1.6 0h-.3zM173.2 136.2a.51 .51 0 0 1 1 0 .51 .51 0 0 1-1 0zM175 135.7l-1 1.3 .5-.1a2.67 2.67 0 0 0 2.2 0l-1.1-.5-.3-.3 .5-.4 1.4-.1 .1-.2-.1-.2h-1.6z" fill-rule="evenodd"/>
<path d="M165 135.9l1.8 .1-.1 .2h-1.6zM163.8 136.2l.8 .8a2.42 2.42 0 0 1 1.9 0h.3a2.4 2.4 0 0 1 2.1 0h.4l-.2-.8h-.3l-.1-.5h-.2l-.5-.4h.5l-.1-.2h-1.4l-.6 .6h-1.5v.5zM167 135.3h.7l.5 .4h-1.6zM163.9 137.3h.4a2.68 2.68 0 0 1 2.2 0l1.3-.2 1.5 .2-.2 .3-1.2-.3-1.4 .3a2.92 2.92 0 0 0-2.4 0zM163.9 137.8l.4 .1a2.68 2.68 0 0 1 2.2 0l1.3-.3 1.5 .2-.2 .3-1.2-.2-1.4 .2a2.92 2.92 0 0 0-2.4 0z" fill-rule="evenodd"/>
</g>
<path d="M162.1 126.1l.8-.3h24.3a1.35 1.35 0 0 1 1.3 1.4v17.1a1.35 1.35 0 0 1-1.3 1.3h-24.3a1.35 1.35 0 0 1-1.4-1.3v-17.1l.1-.4z" fill-rule="evenodd" fill="#ffdf1b" stroke="#231f20" stroke-width=".21"/>
<path d="M162 126.6l.9-.5h24.3a1.07 1.07 0 0 1 1 1.1v17.1a1.07 1.07 0 0 1-1 1h-24.3a1.07 1.07 0 0 1-1.1-1v-17.1z" fill-rule="evenodd" fill="#231f20" stroke="#231f20" stroke-width=".21"/>
<path d="M162.3 126.6l.6-.2h24.3a.78 .78 0 0 1 .7 .8v17.1a.78 .78 0 0 1-.7 .8h-24.3a.78 .78 0 0 1-.8-.8v-17.1z" fill-rule="evenodd" fill="#ffdf1b" stroke="#231f20" stroke-width=".21"/>
<path d="M97.6 271.6h47.2" fill="none" stroke="#231f20" stroke-width=".21"/>
<g font-size="10.8" fill="#231f20">
<text x="77.2" y="68.6">POTENTIAL</text>
<text x="72.7" y="87.8">OBSTRUCTION</text>
</g>
<text font-size="6.4" fill="#231f20" x="125.7" y="249.6">WARNING SIGN</text>
<text font-size="6.2" fill="#231f20" x="142.8" y="98.8">*</text>
<text font-size="6" fill="#231f20" x="176.9" y="273.7">MS1014</text>
<g font-size="5" fill="#231f20">
<text x="114.2" y="255.2">“POTENTIAL OBSTRUCTION”</text>
<text x="106.5" y="260.4">“WITHIN 30m FROM BREAKWATER”</text>
</g>
<g font-size="4.8" fill="#231f20">
<text x="85.1" y="101">WITHIN 30</text>
<text x="125.8" y="101">FROM</text>
<text x="77.1" y="108.1">END OF BREAKWATER</text>
</g>
<text font-size="4.2" fill="#231f20" x="174.7" y="285.6">A</text>
<g font-size="4" fill="#231f20">
<text x="109.4" y="44">a</text>
<text x="163" y="45.8">r</text>
<text x="60.7" y="56.9">d</text>
<text x="162.3" y="54.6">n</text>
<text x="162.3" y="64.2">m</text>
<text x="162.3" y="74.2">k</text>
<text x="52.9" y="83.4">b</text>
<text x="162.3" y="83.4">j</text>
<text x="162.3" y="93.4">h</text>
<text x="117.3" y="101">m</text>
<text x="162.3" y="99.9">f</text>
<text x="162.3" y="107.2">f</text>
<text x="163" y="102.8">g</text>
<text x="60.8" y="111.2">c</text>
<text x="162.3" y="112.8">e</text>
</g>
<g font-size="3.9" fill="#231f20">
<text x="41.6" y="160.4">a</text>
<text x="51.9" y="160.4">b</text>
<text x="63.1" y="160.4">c</text>
<text x="72.3" y="160.4">d</text>
<text x="81.4" y="160.4">e</text>
<text x="93.5" y="160.4">f</text>
<text x="110.5" y="160.4">f</text>
<text x="127.4" y="160.4">g</text>
<text x="136.8" y="160.4">h</text>
<text x="149" y="160.4">j</text>
<text x="160" y="160.4">k</text>
<text x="170.5" y="160.4">m</text>
<text x="181.9" y="160.3">n</text>
<text x="188.9" y="160.3">r</text>
<text x="24.4" y="166.6">SIZE A</text>
<text x="39.4" y="166.1">900</text>
<text x="49.7" y="166.1">600</text>
<text x="61.9" y="166.1">10</text>
<text x="71.2" y="166.1">20</text>
<text x="80.3" y="166.1">70</text>
<text x="89.1" y="166.1">50DN</text>
<text x="101.6" y="166.1">50DN/30LC</text>
<text x="126.3" y="166.1">25</text>
<text x="135.7" y="166">65</text>
<text x="143.3" y="166.1">100CN</text>
<text x="158.8" y="166.1">50</text>
<text x="165.9" y="166.1">100CM</text>
<text x="180.8" y="166">90</text>
<text x="187.4" y="166">50</text>
<text x="24.3" y="172.2">SIZE B</text>
<text x="38.3" y="171.7">1500</text>
<text x="48.8" y="171.7">1100</text>
<text x="61.9" y="171.7">16</text>
<text x="71.2" y="171.7">32</text>
<text x="79.2" y="171.7">120</text>
<text x="89.1" y="171.7">80DN</text>
<text x="101.6" y="171.7">80DN/50LC</text>
<text x="126.3" y="171.7">40</text>
<text x="134.6" y="171.7">140</text>
<text x="143.3" y="171.7">180CN</text>
<text x="157.7" y="171.7">140</text>
<text x="165.9" y="171.7">180CM</text>
<text x="179.7" y="171.6">140</text>
<text x="187.4" y="171.6">75</text>
<text x="19.9" y="190">Colour Legend</text>
<text x="75.6" y="190">Notes</text>
<text x="29.3" y="198.2">Retroreflective yellow</text>
<text x="29.3" y="206.3">Black</text>
<text x="97.6" y="271.1">APPROVED AS A MARINE SIGN</text>
</g>
<g font-size="3.5" fill="#231f20">
<text x="71" y="196.5">1. This sign should be used to warn vessel masters of a specific potential</text>
<text x="75.5" y="200.7">obstruction within a waterway.</text>
<text x="71" y="205">2. * The variable text field shall be populated according to the character or location</text>
<text x="75.5" y="209.2">of the obstruction.</text>
<text x="71" y="213.4">3. The sign may only be erected at locations approved by Maritime Safety</text>
<text x="75.5" y="217.7">Queensland within the Department of Transport and Main Roads. Contact the</text>
<text x="75.5" y="221.9">nearest regional office of Maritime Safety Queensland for the approval process.</text>
<text x="71" y="226.1">4. Maritime Safety Queensland shall decide appropriate sign sizes according to</text>
<text x="75.5" y="230.4">the character of the waterway.</text>
<text x="31.7" y="270.1">Maritime Safety Queensland</text>
<text x="119" y="274.8">by</text>
<text x="16.7" y="280.7">Designed</text>
<text x="42.7" y="280.7">Checked</text>
<text x="69.7" y="280.7">Scale</text>
<text x="107.4" y="278.6">General Manager</text>
<text x="154.7" y="276.2">24/09/13</text>
<text x="157.4" y="281.2">Date</text>
<text x="17" y="284.8">TV 07/13</text>
<text x="42.7" y="284.8">PK 07/13</text>
<text x="69.7" y="285.2">Not to Scale</text>
<text x="98.9" y="282.1">Maritime Safety Queensland</text>
</g>
<text font-size="3.3" fill="#231f20" x="168.3" y="150.2">Example</text>
<g font-size="3.2" fill="#231f20">
<text x="165.1" y="131.6">POTENTIAL</text>
<text x="163.7" y="137.4">OBSTRUCTION</text>
</g>
<text font-size="2.5" fill="#231f20" x="111.6" y="160.9">1</text>
<text font-size="1.5" fill="#231f20" x="163.4" y="100.2">1</text>
<g font-size="1.4" fill="#231f20">
<text x="165" y="143.5">END OF BREAKWATER</text>
<text x="167.4" y="141.3">WITHIN 30</text>
<text x="179.6" y="141.3">FROM</text>
</g>
<text font-size="1.2" fill="#231f20" x="177.1" y="141.3">m</text>
</svg>
